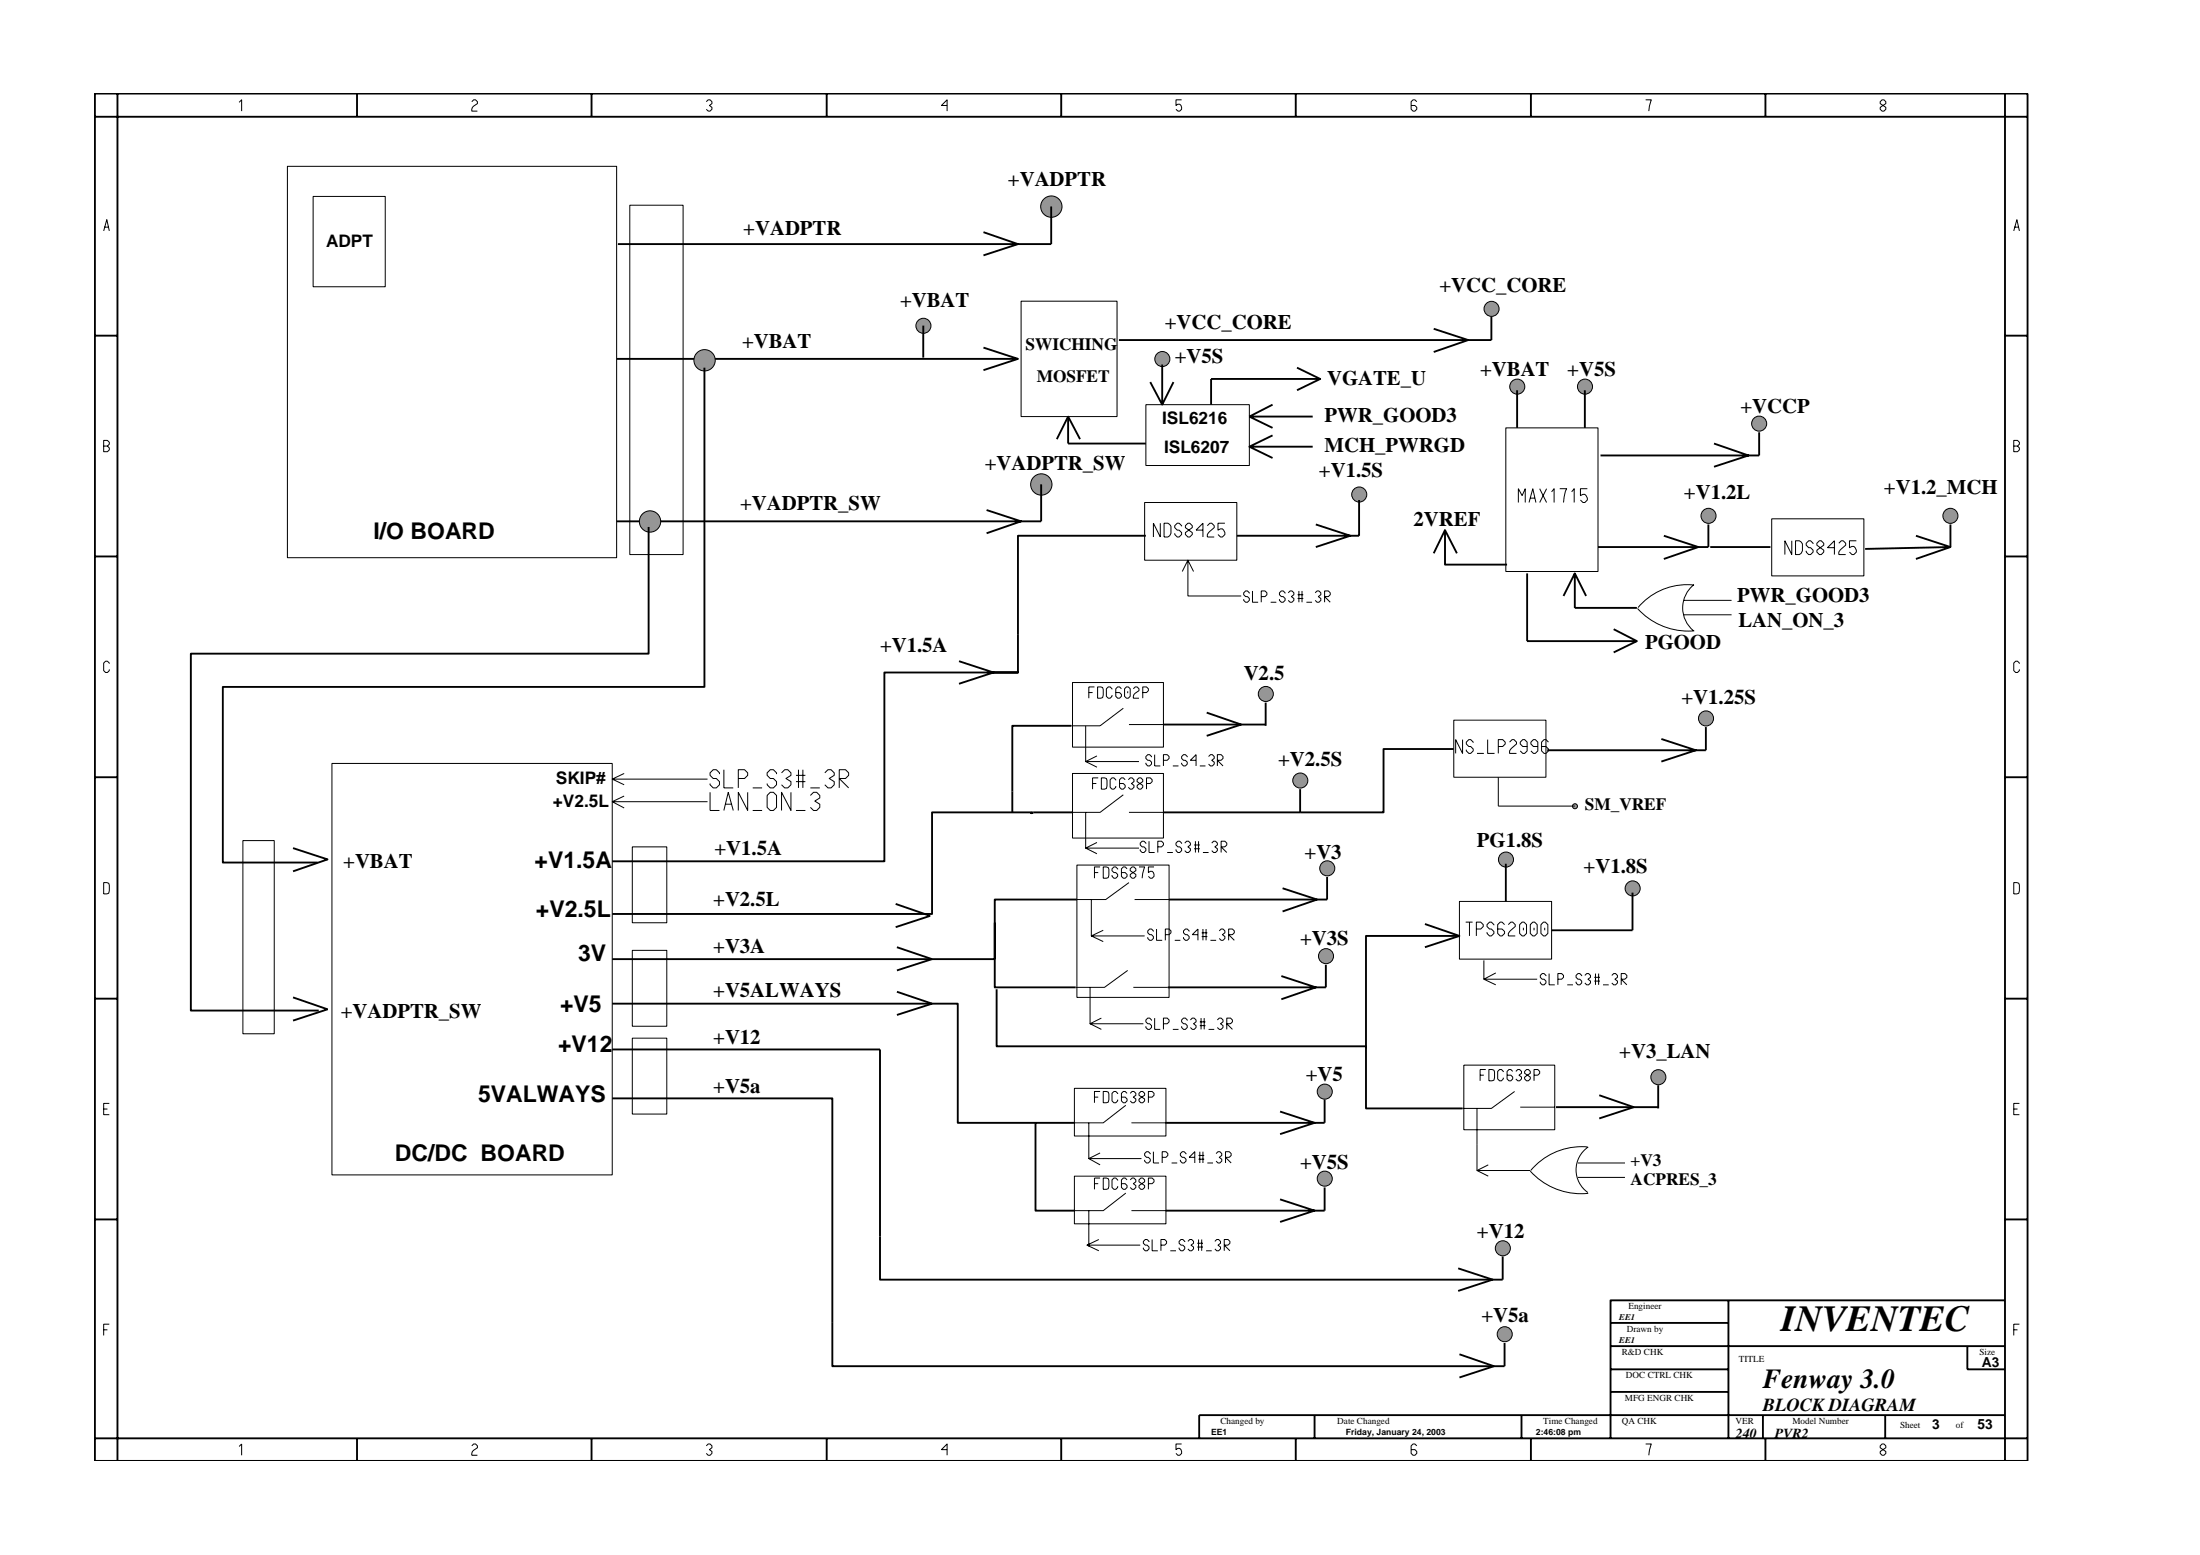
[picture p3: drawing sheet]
<svg xmlns="http://www.w3.org/2000/svg" width="297mm" height="210mm" viewBox="0 0 297 210" stroke-linecap="round" stroke-linejoin="round" font-family="sans-serif">
<path d="M146.6 98v4.8h7.2M152.4 97.8h4.7M148.1 102l-1.5 .8 1.5 .8" fill="none" stroke="#000" stroke-width=".14"/>
<path d="M144.6 98h-7.9v8.9" fill="none" stroke="#000" stroke-width=".25"/>
<circle cx="170.9" cy="93.7" r="1.02" fill="#969696" stroke="#000" stroke-width=".14"/>
<path d="M237.5 58.3v3.2M157.1 97.8h13.8" fill="none" stroke="#000" stroke-width=".25"/>
<circle cx="237.5" cy="57.2" r="1.02" fill="#969696" stroke="#000" stroke-width=".14"/>
<path d="M231.4 59.9l4.7 1.6-4.7 1.5M216.1 61.5h21.4" fill="none" stroke="#000" stroke-width=".25"/>
<g fill="#969696" stroke="#000" stroke-width=".14">
<circle cx="201.4" cy="41.7" r="1.02"/>
<circle cx="124.7" cy="44" r="1.02"/>
<circle cx="220.4" cy="119.9" r="1.02"/>
</g>
<path d="M179.2 118.4v3" fill="none" stroke="#000" stroke-width=".25"/>
<circle cx="179.2" cy="117.2" r="1.02" fill="#969696" stroke="#000" stroke-width=".14"/>
<g fill="none" stroke="#000" stroke-width=".25">
<path d="M12.8 12.6h261v184.6h-261zM12.8 15.8h261M15.9 12.6v184.6M48.2 12.6v3.2M79.9 12.6v3.2M111.6 12.6v3.2M143.3 12.6v3.2M174.9 12.6v3.2M206.7 12.6v3.2M238.4 12.6v3.2M270.7 12.6v184.6M83.4 32.9h58.5"/>
<path d="M132.8 31.3l4.6 1.6-4.6 1.6M12.8 45.3h3.1M83.3 48.4h54.1M132.8 46.9l4.6 1.5-4.6 1.6M142.7 59.3l1.5-3.1 1.6 3.1M193.6 44.4l4.6 1.5-4.6 1.6M201.4 42.8v3.1h-50.3M270.7 45.3h3.1M12.8 75.1h3.1M83.3 70.4h57.3M133.2 68.8l4.7 1.6-4.7 1.6M270.7 75.1h3.1"/>
<path d="M12.8 104.9h3.1M270.7 104.9h3.1M12.8 134.8h3.1M270.7 134.8h3.1M12.8 164.6h3.1M217.5 178.6h15.9M233.4 175.5v18.7M270.7 175.5h-53.2v18.7M270.7 164.6h3.1M12.8 194.2h261M48.2 194.2v3M79.9 194.2v3"/>
<path d="M111.6 194.2v3M143.3 194.2v3M174.9 194.2v3M177.5 191v3.2M205.4 191v3.2M206.7 194.2v3M217.5 181.7h53.2M217.5 184.8h15.9M217.5 187.9h15.9M238 191v3.2M238.4 194.2v3M254.5 191v3.2"/>
<path d="M265.6 181.7v3.1h5.1M270.7 191h-108.8v3.2"/>
</g>
<path d="M38.8 22.5h44.5v52.8h-44.5zM42.3 26.5h9.7v12.2h-9.7zM137.9 40.7h12.9v15.5h-12.9zM154.7 54.6h14v8.2h-14zM44.8 103.1h37.9v55.5h-37.9zM152.4 119.1l-3.1 2.3h-3.9M147.3 121.4v4.9h7.2M149 125.6l-1.7 .7 1.7 .8M153.2 121.4h4.6" fill="none" stroke="#000" stroke-width=".14"/>
<circle cx="95.1" cy="48.6" r="1.44" fill="#969696" stroke="#000" stroke-width=".14"/>
<path d="M124.7 44v4.3M129.5 89.3l4.6 1.5-4.6 1.5M134 90.8h3.4h-18v25.5h-36.7M137.4 85.7v5.1M39.6 114.5l4.6 1.5-4.6 1.6M173.2 119.9l4.6 1.5-4.6 1.6M134.3 124.6v4.9h-51.6M145.4 121.4h-11.1v11.9h10.9M179 130.2v3.1M209.5 125.6h10.9" fill="none" stroke="#000" stroke-width=".25"/>
<path d="M82.7 105.2h12.8M82.7 108.2h12.8M84.3 104.4l-1.6 .8 1.6 .7M84.3 107.5l-1.6 .7 1.6 .9M147.2 133.3v4.9h7.2M148.7 137.4l-1.5 .8 1.5 .8M152.3 131l-3.2 2.3h-3.9M153 133.3h4.7M197 121.7h12.5v7.8h-12.5z" fill="none" stroke="#000" stroke-width=".14"/>
<circle cx="179" cy="129.1" r="1.02" fill="#969696" stroke="#000" stroke-width=".14"/>
<path d="M230.3 98.1v3.2M157.7 133.3h21.3M173 131.8l4.7 1.5-4.7 1.6" fill="none" stroke="#000" stroke-width=".25"/>
<circle cx="230.3" cy="97" r="1.02" fill="#969696" stroke="#000" stroke-width=".14"/>
<path d="M224.3 99.8l4.7 1.5-4.7 1.5M208.9 101.3h21.4M120.9 122l4.7 1.6-4.7 1.6M121.1 127.9l4.7 1.6-4.7 1.5M121.1 133.9l4.7 1.6-4.7 1.5M145.1 151.6h-5.3v11.8h5.3M178.8 148.4v3.2" fill="none" stroke="#000" stroke-width=".25"/>
<path d="M196.3 97.2h12.4v7.7h-12.4zM145.1 146.9h12.3v6.4h-12.3zM145.1 158.8h12.3v6.4h-12.3zM147 151.6v4.8h7.1M148.5 155.6l-1.5 .8 1.5 .8M152 149.2l-3 2.4h-3.9M152.8 151.6h4.6M146.8 168.1h7.2M147 163.4v4.8M148.4 167.3l-1.6 .8 1.6 .7M152 161.1l-3 2.3h-3.9M152.8 163.4h4.6" fill="none" stroke="#000" stroke-width=".14"/>
<circle cx="178.9" cy="147.4" r="1.02" fill="#969696" stroke="#000" stroke-width=".14"/>
<path d="M157.4 151.6h21.4M172.8 150l4.7 1.6-4.7 1.5M178.8 160.3v3.1" fill="none" stroke="#000" stroke-width=".25"/>
<circle cx="178.9" cy="159.1" r="1.02" fill="#969696" stroke="#000" stroke-width=".14"/>
<path d="M157.4 163.4h21.4M172.8 161.9l4.7 1.5-4.7 1.5M203.1 181.3v3.1" fill="none" stroke="#000" stroke-width=".25"/>
<circle cx="203.2" cy="180.1" r="1.02" fill="#969696" stroke="#000" stroke-width=".14"/>
<path d="M202.9 169.6v3.1M197 182.8l4.7 1.6-4.7 1.5" fill="none" stroke="#000" stroke-width=".25"/>
<circle cx="202.9" cy="168.5" r="1.02" fill="#969696" stroke="#000" stroke-width=".14"/>
<path d="M144.2 56.2v3.7M82.7 148.3h29.7v30.3M82.7 141.7h36.1v25.2M196.9 171.2l4.6 1.5-4.6 1.6" fill="none" stroke="#000" stroke-width=".25"/>
<circle cx="142" cy="27.9" r="1.44" fill="#969696" stroke="#000" stroke-width=".14"/>
<path d="M141.9 27.9v5" fill="none" stroke="#000" stroke-width=".25"/>
<circle cx="140.6" cy="65.4" r="1.44" fill="#969696" stroke="#000" stroke-width=".14"/>
<path d="M140.6 65.4v5M39.6 134.6l4.6 1.6-4.6 1.6" fill="none" stroke="#000" stroke-width=".25"/>
<circle cx="87.8" cy="70.4" r="1.44" fill="#969696" stroke="#000" stroke-width=".14"/>
<path d="M95.1 49.6v43.1h-65v23.7h12.8M87.6 71.1v17.1h-61.8v48.2h17.2M154.7 72.3h-17.3v13.4M220.4 120.5v5.1" fill="none" stroke="#000" stroke-width=".25"/>
<path d="M85 27.7h7.2v47.2h-7.2zM154.5 67.8h12.5v7.8h-12.5zM32.8 113.5h4.2v26h-4.2zM85.4 114.3h4.6v10.3h-4.6zM145.4 116.8h12.4v17.8h-12.4zM85.4 128.3h4.6v10.2h-4.6zM85.4 140.1h4.6v10.3h-4.6z" fill="none" stroke="#000" stroke-width=".14"/>
<circle cx="183.5" cy="66.8" r="1.02" fill="#969696" stroke="#000" stroke-width=".14"/>
<path d="M177.7 70.8l4.6 1.5-4.6 1.5M183.5 67.5v4.8h-16.5M230.7 70.8v3M82.7 135.5h46.6v16.1h10.5M112.4 178.6v5.8h90.7M118.8 166.9v5.8h84.1" fill="none" stroke="#000" stroke-width=".25"/>
<path d="M203.3 57.8h12.5v19.3h-12.5zM159.6 77.1l.8-1.5 .7 1.5M160.4 75.6v4.8h7.2" fill="none" stroke="#000" stroke-width=".14"/>
<circle cx="230.7" cy="69.6" r="1.02" fill="#969696" stroke="#000" stroke-width=".14"/>
<path d="M224.6 72.3l4.7 1.5-4.7 1.7" fill="none" stroke="#000" stroke-width=".25"/>
<circle cx="204.9" cy="52.2" r="1.02" fill="#969696" stroke="#000" stroke-width=".14"/>
<path d="M144.2 59.9h10.5M204.8 52.7v5.1M157.8 121.4h21.4" fill="none" stroke="#000" stroke-width=".25"/>
<path d="M146.6 109.7v4.8h7.2M148.1 113.7l-1.5 .8 1.5 .7M151.7 107.3l-3.2 2.4h-3.9M152.4 109.7h4.7" fill="none" stroke="#000" stroke-width=".14"/>
<circle cx="156.9" cy="48.5" r="1.02" fill="#969696" stroke="#000" stroke-width=".14"/>
<path d="M155.3 51.6l1.6 3 1.5-3M156.9 49.2v5.4M168.9 56.2h8.3M171.8 58.8l-3.1 1.5 3.1 1.5M171.8 54.6l-3.1 1.6 3.1 1.6M175.1 49.6l3.2 1.6-3.2 1.5M178.3 51.2h-14.8v3.4M168.9 60.3h8.3" fill="none" stroke="#000" stroke-width=".25"/>
<circle cx="214" cy="52.2" r="1.02" fill="#969696" stroke="#000" stroke-width=".14"/>
<path d="M214 52.7v5.1M195.1 71.6l-1.5 3.1M196.7 74.7l-1.6-3.1v4.6h8.4M206.2 77.4v9.1h14.8M212.6 77.4l-1.5 3M162.9 96.2l4.7 1.6-4.7 1.5M170.9 94.8v3.2M214.2 80.4l-1.6-3v4.7h8.4M217.9 84.9l3.1 1.6-3.1 1.6M139.2 109.8v-.1l.2 .1v-.1h-13.6v13.7h-43.1M139.6 109.7h5.2M175.5 106.5v3.2" fill="none" stroke="#000" stroke-width=".25"/>
<path d="M151.7 95.6l-3.2 2.4h-3.9" fill="none" stroke="#000" stroke-width=".14"/>
<g fill="#969696" stroke="#000" stroke-width=".14">
<circle cx="175.6" cy="105.4" r="1.02"/>
<circle cx="212.6" cy="108.8" r=".34"/>
</g>
<path d="M144.8 92.1h12.3v8.8h-12.3zM144.8 104.4h12.3v8.7h-12.3zM202.3 108.8h10.3" fill="none" stroke="#000" stroke-width=".14"/>
<path d="M263.3 70.8v3M136.7 106.9v2.8M139.4 109.7h.2" fill="none" stroke="#000" stroke-width=".25"/>
<circle cx="263.3" cy="69.6" r="1.02" fill="#969696" stroke="#000" stroke-width=".14"/>
<path d="M239.2 70h12.5v7.7h-12.5zM197.6 143.8h12.3v8.7h-12.3zM199.4 149.6v4.8M199.4 158h7.2M200.9 157.2l-1.5 .8 1.5 .8M204.5 147.3l-3.1 2.3h-3.9M205.3 149.5h4.6" fill="none" stroke="#000" stroke-width=".14"/>
<path d="M215.8 73.8h14.9M230.9 73.8h8.1M258.7 72.3l4.6 1.5-4.6 1.7M263.3 73.8l-11.5 .3M134.6 133.5v7.7h49.8v8.4h13.1M215.9 147.8l4.7 1.7-4.7 1.5M223.9 146.5v3.1" fill="none" stroke="#000" stroke-width=".25"/>
<circle cx="223.9" cy="145.4" r="1.02" fill="#969696" stroke="#000" stroke-width=".14"/>
<path d="M157.1 109.7h18.4M192.4 124.7l4.6 1.6-4.6 1.6M210.1 149.5h13.8" fill="none" stroke="#000" stroke-width=".25"/>
<g fill="none" stroke="#000" stroke-width=".14">
<path d="M228.7 79a8.6 8.6 0 0 0-7.5 3M228.7 78.9a4 4 0 0 0 0 6.2M221.1 82.1a9.2 9.2 0 0 0 7.7 3.1M227.4 81h6.4M227.4 83h6.4M200.3 129.6v2.6h7.2M202 131.3l-1.7 .9 1.7 .7M199.4 154.4v3.6M206.6 158.1a9.2 9.2 0 0 0 7.8 3M213 157h6.4M213 158.9h6.4M214.3 154.8a9 9 0 0 0-7.6 3.2"/>
<path d="M214.4 154.8a3.7 3.7 0 0 0 0 6.2"/>
</g>
<circle cx="203.3" cy="116" r="1.02" fill="#969696" stroke="#000" stroke-width=".14"/>
<path d="M196.3 101.1h-9.5v8.6h-11.3M203.3 116.6v5.1M196.7 126.3h-12.3v15.2" fill="none" stroke="#000" stroke-width=".25"/>
<g fill="none" stroke="#000" stroke-width=".14">
<path d="M32.3 13.8l.3-.3v1.5M63.7 13.7l.3-.2h.2l.3 .2v.3l-.5 .3-.3 .4v.3h.8M95.4 13.7l.2-.2h.3l.2 .2v.3l-.3 .2 .3 .3v.2l-.2 .3h-.3l-.2-.3M127.9 14.2h-.8l.8-.7v1.5M159.5 13.5h-.7v.7l.2-.1a.5 .5 0 0 1 .5 .6l-.2 .3h-.3l-.2-.3M191.3 13.7l-.3-.2h-.2l-.3 .2v1l.3 .3h.2l.3-.3v-.2l-.3-.3h-.5M222.2 13.5h.8l-.4 1.5M253.9 13.7l.2-.2h.3l.2 .2v.3l-.7 .5v.2l.2 .3h.3l.2-.3v-.2l-.7-.5zM14 31.2l.4-1.6 .4 1.6M14.1 30.7h.6M271.9 31.2l.4-1.6 .4 1.6M272 30.7h.6"/>
<path d="M14 59.5h.5l.3 .2v.3l-.3 .2 .3 .3v.2l-.3 .3h-.5zM14 60.2h.5M156.7 70.6v1.9l-1-1.9v1.9M157.2 70.6h.5l.4 .4v1l-.2 .3-.2 .2h-.5zM159.5 71l-.3-.4h-.3l-.3 .4v.2l.3 .4h.3l.3 .3v.3l-.3 .3h-.3l-.3-.3v-.2M160 71v.2l1 .7v.3l-.4 .3h-.2l-.4-.3v-.3l1-.7v-.2l-.4-.4h-.2zM162.4 71.6h-.9l.9-1v1.9M163 71l.4-.4h.2l.3 .4v.2a1.47 1.47 0 0 0-.9 1.3h.9M165.4 70.6h-.9v1l.3-.2h.2l.4 .5v.3l-.4 .3h-.2l-.3-.3M169.1 79.8v1.5h.8M175.4 79.8v1.5M175.8 79.8v1.5"/>
<path d="M205 67.8v-1.8l.5 .9 .4-.9v1.8M206.4 67.8l.6-1.8 .4 1.8M206.6 67.2h.6M207.9 66l.9 1.8M208.8 66l-.9 1.8M209.5 66.4l.3-.4v1.8M210.6 66h.9l-.1 .3-.3 1.5M212.2 66.4l.3-.4v1.8M214.3 66h-.9v.9l.3-.2h.3l.3 .5v.3l-.3 .3h-.3l-.3-.3M241.9 73v1.9l-.9-1.9v1.9M242.4 73h.5l.5 .4v1l-.2 .3-.3 .2h-.5zM244.8 73.4l-.3-.4h-.3l-.3 .3v.3l.3 .3h.3l.3 .4v.2l-.3 .4h-.3l-.3-.4v-.1"/>
<path d="M245.3 73.3v.3l.9 .7v.2l-.3 .4h-.3l-.3-.4v-.2l.9-.7v-.3l-.3-.3h-.3zM247.7 73.9h-1l1-.9v1.9M248.3 73.3l.3-.3h.3l.3 .3v.3a1.47 1.47 0 0 0-.9 1.3h.9M250.6 73h-.9v.9l.3-.1h.3l.3 .5v.2l-.3 .4h-.3l-.3-.4M271.9 60.2h.5l.3-.2v-.3l-.3-.2h-.5v1.5h.5l.3-.3v-.2l-.3-.3M14.8 89.6l-.3-.3h-.2l-.3 .2v1l.3 .3h.2l.3-.3v-.1M147 93.5h.5M147.8 92.7h-.8v1.5M148.2 92.7l.7 .1 .1 .3-.1 1.1h-.7zM150.1 93.1l-.2-.4h-.3l-.2 .3v1l.2 .2h.3l.2-.2v-.2M151.4 93l-.2-.3h-.3l-.2 .3v1l.2 .2h.3l.2-.2v-.3l-.2-.2h-.5M151.8 93l.3-.3h.2l.3 .3v1l-.3 .2h-.2l-.3-.2z"/>
<path d="M152.3 93.3v.3M153 93l.3-.3h.2l.3 .3v.2l-.5 .4-.3 .4v.2h.8M154.3 93.5h.5l.3-.3v-.2l-.3-.3h-.5v1.5M168.7 80.1l-.3-.3h-.2l-.3 .2v.3l.3 .2h.2l.3 .3v.2l-.3 .3h-.2l-.3-.3v-.1M170.3 80.5h.5l.3-.2v-.3l-.3-.2h-.5v1.5M171.6 81.3h.7M173.5 80.1l-.2-.3h-.3l-.3 .2v.3l.3 .2h.3l.2 .3v.2l-.2 .3h-.3l-.3-.3v-.1M173.9 80l.3-.2h.2l.3 .2v.3l-.3 .2 .3 .3v.2l-.3 .3h-.2l-.3-.3M175.2 80.8h.8M175.2 80.3h.8M176.4 81.3h.8M177.6 80l.2-.2h.3l.2 .2v.3l-.3 .2 .3 .3v.2l-.2 .3h-.3l-.2-.3"/>
<path d="M178.8 81.3v-1.5h.6l.2 .2v.3l-.2 .2h-.6l.8 .8M197.5 99.8v1.9l-1-1.9v1.9M200.9 99.8v1.9h.9M272.7 89.6l-.3-.3h-.3l-.2 .2v1l.2 .3h.3l.3-.3v-.1M14 119.1l.7 .1 .1 .3-.1 1.1-.7 .1zM95.9 106.9v2.5h1.2M97.1 104.5v-.2l-.4-.4h-.4l-.4 .4v.4l.4 .4h.4l.4 .4v.4l-.4 .5h-.4l-.4-.5v-.1M97.7 103.9v2.5h1.3M97.7 109.4l.6-2.5 .7 2.5M97.9 108.6h.8M99.7 105.1h.8l.5-.4v-.4l-.5-.4h-.8v2.5M101 106.9v2.5l-1.3-2.5v2.5"/>
<path d="M101.6 106.4h1.3M101.6 109.4h1.3M103.6 107.4l.4-.5h.4l.4 .5v1.6l-.4 .4h-.4l-.4-.4zM104.8 104.5v-.2l-.4-.4h-.4l-.4 .4v.4l.4 .4h.4l.4 .4v.4l-.4 .5h-.4l-.4-.5v-.1M105.5 104.3l.4-.4h.5l.4 .4v.4l-.7 .4 .7 .4v.4l-.4 .5h-.5l-.4-.5M106.8 106.9v2.5l-1.3-2.5v2.5M107.5 105.5h1.2M107.5 104.7h1.2M107.5 109.4h1.2M107.8 103.9v2.5M108.4 103.9v2.5M109.4 107.4l.4-.5h.5l.4 .5v.3l-.7 .4 .7 .5v.4l-.4 .4h-.5l-.4-.4"/>
<path d="M109.4 106.4h1.3M111.4 104.3l.4-.4h.4l.4 .4v.4l-.6 .4 .6 .4v.4l-.4 .5h-.4l-.4-.5M113.3 106.4v-2.5h.9l.4 .4v.4l-.4 .4h-.9l1.3 1.3M147.5 105.8h.5M147.8 117.8h.5M148.3 105h-.8v1.5M148.5 117h-.7v1.5M148.7 105l.7 .1 .1 .2-.1 1.1-.7 .1zM149 117l.6 .1 .1 .3-.1 1.1h-.6zM150.7 105.3l-.3-.3h-.3l-.2 .3v1l.2 .2h.3l.3-.2v-.2M150.9 117.4l-.2-.4h-.3l-.3 .3v.2l.3 .3h.3l.2 .2v.3l-.2 .2h-.3l-.3-.2v-.2M151.9 105.3l-.2-.3h-.3l-.2 .3v1l.2 .2h.3l.2-.2v-.3l-.2-.2h-.5"/>
<path d="M152.2 117.3l-.3-.3h-.2l-.3 .3v1l.3 .2h.2l.3-.2v-.3l-.3-.2h-.5M152.3 105.3l.3-.3h.3l.2 .3v.2l-.3 .3 .3 .2v.3l-.2 .2h-.3l-.3-.2M152.9 117l-.3 .3v.2l.8 .5v.3l-.3 .2h-.2l-.3-.2v-.3l.8-.5v-.2l-.3-.3zM153.5 105.3v.2l.8 .5v.3l-.3 .2h-.2l-.3-.2v-.3l.8-.5v-.2l-.3-.3h-.2zM153.8 117h.7l-.3 1.5M154.7 113.9l-.2-.3h-.3l-.2 .2v.3l.2 .2h.3l.2 .3v.2l-.2 .3h-.3l-.2-.3v-.1M154.8 105.8h.5l.3-.3v-.2l-.3-.3h-.5v1.5M155.1 113.6v1.5h.8M155.5 102.2l-.3-.3h-.2l-.3 .2v.3l.3 .2h.2l.3 .3v.2l-.3 .3h-.2l-.3-.3v-.1M155.8 117h-.7v.8l.2-.2a.5 .5 0 0 1 .5 .7l-.2 .2h-.3l-.2-.2M155.9 101.9v1.5h.8M156.3 114.3h.5l.3-.2v-.3l-.3-.2h-.5v1.5"/>
<path d="M157.1 102.6h.5l.2-.2v-.3l-.2-.2h-.5v1.5M157.6 115.1h.8M158.4 103.4h.7M159.5 113.9l-.2-.3h-.3l-.2 .2v.3l.2 .2h.3l.2 .3v.2l-.2 .3h-.3l-.2-.3v-.1M160 113.8l.2-.2h.3l.2 .2v.3l-.3 .2 .3 .3v.2l-.2 .3h-.3l-.2-.3M160.3 102.2l-.3-.3h-.2l-.3 .2v.3l.3 .2h.2l.3 .3v.2l-.3 .3h-.2l-.3-.3v-.1M161.2 114.6h.8M161.2 114.1h.8M161.4 113.6v1.5M161.5 102.6h-.8l.8-.7v1.5M161.8 113.6v1.5M162 103.4h.8"/>
<path d="M162.4 115.1h.8M163.2 102.1l.2-.2h.3l.2 .2v.3l-.3 .2 .3 .3v.2l-.2 .3h-.3l-.2-.3M163.6 113.8l.3-.2h.2l.3 .2v.3l-.4 .2 .4 .3v.2l-.3 .3h-.2l-.3-.3M164.4 103.4v-1.5h.5l.2 .2v.3l-.2 .2h-.5l.7 .8M164.9 115.1v-1.5h.5l.2 .2v.3l-.2 .2h-.5l.7 .8M198.9 100.3l-.3-.5h-.3l-.3 .4v.2l.3 .4h.3l.3 .3v.3l-.3 .3h-.3l-.3-.3v-.2M199.4 101.7h.9M202.3 100.8h.6l.3-.4v-.2l-.3-.4h-.6v1.9M202.3 104.9v3.9M203.8 100.2l.4-.4h.2l.4 .4v.2a1.47 1.47 0 0 0-1 1.3h1M206.2 100.8h-.6l-.3-.4v-.2l.3-.4h.3l.3 .4v1.2l-.3 .3h-.3l-.3-.3M207.6 100.8h-.6l-.3-.4v-.2l.3-.4h.3l.3 .4v1.2l-.3 .3h-.3l-.3-.3"/>
<path d="M209.1 100.2l-.4-.4h-.2l-.4 .4v1.2l.4 .3h.2l.4-.3v-.3l-.4-.3h-.6M271.9 119.1l.7 .1 .1 .3-.1 1.1-.7 .1zM155.5 137.8l-.3-.4h-.2l-.3 .3v.2l.3 .3h.2l.3 .2v.3l-.3 .3h-.2l-.3-.3v-.2M155.7 125.7l-.2-.3h-.3l-.2 .3v.2l.2 .3h.3l.2 .2v.3l-.2 .2h-.3l-.2-.2v-.2M155.9 137.4v1.6h.8M156.2 125.4v1.5h.7M157.1 138.2h.5l.2-.3v-.2l-.2-.3h-.5v1.6M157.3 126.2h.5l.3-.3v-.2l-.3-.3h-.5v1.5M158.4 139h.7M158.6 126.9h.8M160.3 137.8l-.3-.4h-.2l-.3 .3v.2l.3 .3h.2l.3 .2v.3l-.3 .3h-.2l-.3-.3v-.2M160.6 125.7l-.3-.3h-.3l-.2 .3v.2l.2 .3h.3l.3 .2v.3l-.3 .2h-.3l-.2-.2v-.2"/>
<path d="M160.7 137.7l.3-.3h.2l.3 .3v.2l-.4 .3 .4 .2v.3l-.3 .3h-.2l-.3-.3M161.7 126.2h-.7l.7-.8v1.5M162 138.4h.8M162 137.9h.8M162.2 137.4v1.6M162.2 126.4h.8M162.2 125.9h.8M162.4 125.4v1.5M162.6 137.4v1.6M162.8 125.4v1.5M163.2 139h.7M163.4 126.9h.8"/>
<path d="M164.4 137.7l.2-.3h.3l.2 .3v.2l-.3 .3 .3 .2v.3l-.2 .3h-.3l-.2-.3M164.6 125.7l.3-.3h.2l.3 .3v.2l-.4 .3 .4 .2v.3l-.3 .2h-.2l-.3-.2M165.6 139v-1.6h.5l.3 .3v.2l-.3 .3h-.5l.8 .8M165.9 126.9v-1.5h.5l.3 .3v.2l-.3 .3h-.5l.8 .7M197.9 124.5h.9M198.4 124.5v1.8M199.3 125.4h.6l.4-.3v-.3l-.4-.3h-.6v1.8M201.7 124.9l-.3-.4h-.3l-.3 .3v.3l.3 .3h.3l.3 .3v.3l-.3 .3h-.3l-.3-.3v-.2M203.1 124.8l-.3-.3h-.2l-.4 .3v1.2l.4 .3h.2l.3-.3v-.3l-.3-.3h-.6M203.7 124.8l.3-.3h.2l.4 .3v.3a1.47 1.47 0 0 0-.9 1.2h.9M205.5 124.5h.3l.3 .3v1.2l-.3 .3h-.3l-.3-.3v-1.2zM205.7 125.2v.4"/>
<path d="M206.6 124.8l.4-.3h.2l.3 .3v1.2l-.3 .3h-.2l-.4-.3zM207.1 125.2v.4M208.1 124.8l.3-.3h.2l.4 .3v1.2l-.4 .3h-.2l-.3-.3zM208.6 125.2v.4M208.7 131.8l-.2-.4h-.3l-.2 .3v.2l.2 .3h.3l.2 .2v.3l-.2 .2h-.3l-.2-.2v-.2M209.2 131.4v1.5h.7M210.3 132.2h.5l.3-.3v-.2l-.3-.3h-.5v1.5M211.6 132.9h.8M213.6 131.8l-.3-.4h-.3l-.2 .3v.2l.2 .3h.3l.3 .2v.3l-.3 .2h-.3l-.2-.2v-.2M214 131.7l.2-.3h.3l.2 .3v.2l-.3 .3 .3 .2v.3l-.2 .2h-.3l-.2-.2M215.3 132.4h.7M215.3 131.9h.7"/>
<path d="M215.4 131.4v1.5M215.8 131.4v1.5M216.4 132.9h.8M217.6 131.7l.3-.3h.2l.3 .3v.2l-.4 .3 .4 .2v.3l-.3 .2h-.2l-.3-.2M218.9 132.9v-1.5h.5l.3 .3v.2l-.3 .3h-.5l.8 .7M14 149.7h.5M14.8 148.9h-.8v1.6h.8M147.8 148.1h.5M147.8 159.8h.5M148.5 147.3h-.7v1.6M148.5 159h-.7v1.5M149 147.3l.6 .1 .1 .3-.1 1.1-.6 .1z"/>
<path d="M149 159l.6 .1 .1 .3-.1 1.1h-.6zM150.9 147.7l-.2-.4h-.3l-.3 .3v1l.3 .3h.3l.2-.3v-.2M150.9 159.4l-.2-.4h-.3l-.3 .3v1l.3 .2h.3l.2-.2v-.2M152.2 147.6l-.3-.3h-.2l-.3 .3v1l.3 .3h.2l.3-.3v-.2l-.3-.3h-.5M152.2 159.3l-.3-.3h-.2l-.3 .3v1l.3 .2h.2l.3-.2v-.3l-.3-.2h-.5M152.6 147.6l.3-.3h.2l.3 .3v.2l-.4 .3 .4 .3v.2l-.3 .3h-.2l-.3-.3M152.6 159.3l.3-.3h.2l.3 .3v.2l-.4 .3 .4 .2v.3l-.3 .2h-.2l-.3-.2M154 147.3l-.2 .3v.2l.7 .6v.2l-.2 .3h-.3l-.2-.3v-.2l.7-.6v-.2l-.2-.3zM154 159l-.2 .3v.2l.7 .5v.3l-.2 .2h-.3l-.2-.2v-.3l.7-.5v-.2l-.2-.3zM155.1 148.1h.5l.2-.3v-.2l-.2-.3h-.5v1.6M155.1 159.8h.5l.2-.3v-.2l-.2-.3h-.5v1.5M155.3 155.8l-.2-.3h-.3l-.3 .2v.3l.3 .2h.3l.2 .3v.2l-.2 .3h-.3l-.3-.3v-.1"/>
<path d="M155.7 155.5v1.5h.8M156.9 156.2h.5l.3-.2v-.3l-.3-.2h-.5v1.5M158.2 157h.7M160.1 155.8l-.2-.3h-.3l-.2 .2v.3l.2 .2h.3l.2 .3v.2l-.2 .3h-.3l-.2-.3v-.1M161.3 156.2h-.7l.7-.7v1.5M161.8 156.5h.8M161.8 156h.8M162 155.5v1.5M162.4 155.5v1.5M163 157h.8M164.2 155.7l.3-.2h.2l.3 .2v.3l-.4 .2 .4 .3v.2l-.3 .3h-.2l-.3-.3M165.5 157v-1.5h.5l.2 .2v.3l-.2 .2h-.5l.7 .8"/>
<path d="M199.8 145.1h.5M200.6 144.4h-.8v1.5M201 144.4l.7 .1 .1 .2-.1 1.1-.7 .1zM203 144.7l-.3-.3h-.2l-.3 .2v1l.3 .3h.2l.3-.3v-.1M204.2 144.6l-.2-.2h-.3l-.2 .2v1l.2 .3h.3l.2-.3v-.2l-.2-.3h-.5M204.7 144.6l.2-.2h.3l.2 .2v.3l-.3 .2 .3 .3v.2l-.2 .3h-.3l-.2-.3M206.1 144.4l-.2 .2v.3l.7 .5v.2l-.2 .3h-.3l-.2-.3v-.2l.7-.5v-.3l-.2-.2zM207.1 145.1h.5l.3-.2v-.3l-.3-.2h-.5v1.5M271.9 149.7h.5M272.7 148.9h-.8v1.6h.8M14 179.5h.5M14.8 178.7h-.8v1.6"/>
<path d="M155.1 167.7l-.2-.4h-.3l-.2 .3v.2l.2 .3h.3l.2 .2v.3l-.2 .2h-.3l-.2-.2v-.2M155.6 167.3v1.5h.7M156.7 168.1h.6l.2-.3v-.2l-.2-.3h-.6v1.5M158 168.8h.8M160 167.7l-.3-.4h-.2l-.3 .3v.2l.3 .3h.2l.3 .2v.3l-.3 .2h-.2l-.3-.2v-.2M160.4 167.6l.2-.3h.3l.2 .3v.2l-.3 .3 .3 .2v.3l-.2 .2h-.3l-.2-.2M161.7 168.3h.7M161.7 167.8h.7M161.8 167.3v1.5M162.2 167.3v1.5M162.8 168.8h.8M164 167.6l.3-.3h.2l.3 .3v.2l-.3 .3 .3 .2v.3l-.3 .2h-.2l-.3-.2"/>
<path d="M165.3 168.8v-1.5h.5l.3 .3v.2l-.3 .3h-.5l.8 .7M271.9 179.5h.5M272.7 178.7h-.8v1.6M32.3 195.3l.3-.4v1.5M63.7 195.2l.3-.3h.2l.3 .3v.2l-.7 .5-.1 .3v.2h.8M95.4 195.2l.2-.3h.3l.2 .3v.2l-.3 .3 .3 .2v.3l-.2 .2h-.3l-.2-.2M127.9 195.7h-.8l.8-.8v1.5M159.5 194.9h-.7v.8l.2-.2a.5 .5 0 0 1 .5 .7l-.2 .2h-.3l-.2-.2M191.3 195.2l-.3-.3h-.2l-.3 .3v1l.3 .2h.2l.3-.2v-.3l-.3-.2h-.5M222.2 194.9h.8l-.4 1.5M254.1 194.9l-.2 .3v.2l.7 .5v.3l-.2 .2h-.3l-.2-.2v-.3l.7-.5v-.2l-.2-.3z"/>
</g>
<text font-size="5" x="240.5" y="179.7">INVENTEC</text>
<text font-size="3.7" x="238" y="187.3">Fenway 3.0</text>
<g font-size="3.1">
<text x="50.4" y="72.7">I/O BOARD</text>
<text x="72.2" y="117.1">+V1.5A</text>
<text x="72.4" y="123.8">+V2.5L</text>
<text x="78.1" y="129.8">3V</text>
<text x="75.6" y="136.6">+V5</text>
<text x="75.4" y="142">+V12</text>
<text x="64.5" y="148.8">5VALWAYS</text>
<text x="53.3" y="156.8">DC/DC BOARD</text>
</g>
<g font-size="2.8">
<text x="136.1" y="25.2">+VADPTR</text>
<text x="100.4" y="31.8">+VADPTR</text>
<text x="121.5" y="41.4">+VBAT</text>
<text x="194.3" y="39.5">+VCC_CORE</text>
<text x="100.2" y="46.9">+VBAT</text>
<text x="157.3" y="44.4">+VCC_CORE</text>
<text x="158.6" y="49">+V5S</text>
<text x="179.2" y="51.9">VGATE_U</text>
<text x="199.8" y="50.8">+VBAT</text>
<text x="211.6" y="50.8">+V5S</text>
<text x="178.8" y="57">PWR_GOOD3</text>
<text x="235" y="55.8">+VCCP</text>
<text x="133" y="63.4">+VADPTR_SW</text>
<text x="178.1" y="64.4">+V1.5S</text>
<text x="178.8" y="61.1">MCH_PWRGD</text>
<text x="99.9" y="68.8">+VADPTR_SW</text>
<text x="190.9" y="71">2VREF</text>
<text x="227.4" y="67.3">+V1.2L</text>
<text x="254.4" y="66.7">+V1.2_MCH</text>
<text x="234.6" y="81.3">PWR_GOOD3</text>
<text x="118.8" y="88.1">+V1.5A</text>
<text x="222.1" y="87.6">PGOOD</text>
<text x="234.7" y="84.6">LAN_ON_3</text>
<text x="167.9" y="91.8">V2.5</text>
<text x="227" y="95.1">+V1.25S</text>
<text x="172.6" y="103.4">+V2.5S</text>
<text x="46.3" y="117.2">+VBAT</text>
<text x="96.5" y="115.4">+V1.5A</text>
<text x="176.1" y="116">+V3</text>
<text x="199.4" y="114.3">PG1.8S</text>
<text x="213.8" y="117.8">+V1.8S</text>
<text x="96.3" y="122.3">+V2.5L</text>
<text x="96.3" y="128.6">+V3A</text>
<text x="175.5" y="127.5">+V3S</text>
<text x="46" y="137.4">+VADPTR_SW</text>
<text x="96.3" y="134.6">+V5ALWAYS</text>
<text x="96.3" y="140.9">+V12</text>
<text x="218.6" y="142.8">+V3_LAN</text>
<text x="96.3" y="147.5">+V5a</text>
<text x="176.3" y="145.9">+V5</text>
<text x="175.5" y="157.7">+V5S</text>
<text x="199.4" y="167.1">+V12</text>
<text x="200" y="178.4">+V5a</text>
</g>
<text font-size="2.5" x="238" y="190.4">BLOCK DIAGRAM</text>
<g font-size="2.3">
<text x="44" y="33.4">ADPT</text>
<text x="138.5" y="47.3">SWICHING</text>
<text x="140" y="51.6">MOSFET</text>
<text x="156.9" y="57.3">ISL6216</text>
<text x="157.2" y="61.2">ISL6207</text>
<text x="75.1" y="105.8">SKIP#</text>
<text x="74.6" y="108.9">+V2.5L</text>
<text x="214" y="109.4">SM_VREF</text>
<text x="220.2" y="159.9">ACPRES_3</text>
<text x="220.2" y="157.4">+V3</text>
</g>
<g font-size="1.9">
<text x="267.6" y="184.6">A3</text>
<text x="234.4" y="194.1">240</text>
<text x="239.6" y="194.1">PVR2</text>
<text x="260.9" y="192.9">3</text>
<text x="267" y="192.9">53</text>
</g>
<g font-size="1.2">
<text x="218.6" y="178.2">EE1</text>
<text x="219.6" y="179.8">Drawn by</text>
<text x="219.9" y="176.7">Engineer</text>
<text x="218.6" y="181.3">EE1</text>
<text x="219" y="182.9">R&amp;D CHK</text>
<text x="234.8" y="183.8">TITLE</text>
<text x="267.3" y="182.9">Size</text>
<text x="219.4" y="189.2">MFG ENGR CHK</text>
<text x="219.5" y="186">DOC CTRL CHK</text>
<text x="163.5" y="193.7">EE1</text>
<text x="164.8" y="192.2">Changed by</text>
<text x="180.6" y="192.2">Date Changed</text>
<text x="181.7" y="193.7">Friday, January 24, 2003</text>
<text x="207.4" y="193.7">2:46:08 pm</text>
<text x="208.4" y="192.2">Time Changed</text>
<text x="219" y="192.2">QA CHK</text>
<text x="234.3" y="192.2">VER</text>
<text x="242" y="192.2">Model Number</text>
<text x="256.5" y="192.7">Sheet</text>
<text x="264.1" y="192.7">of</text>
</g>
</svg>
